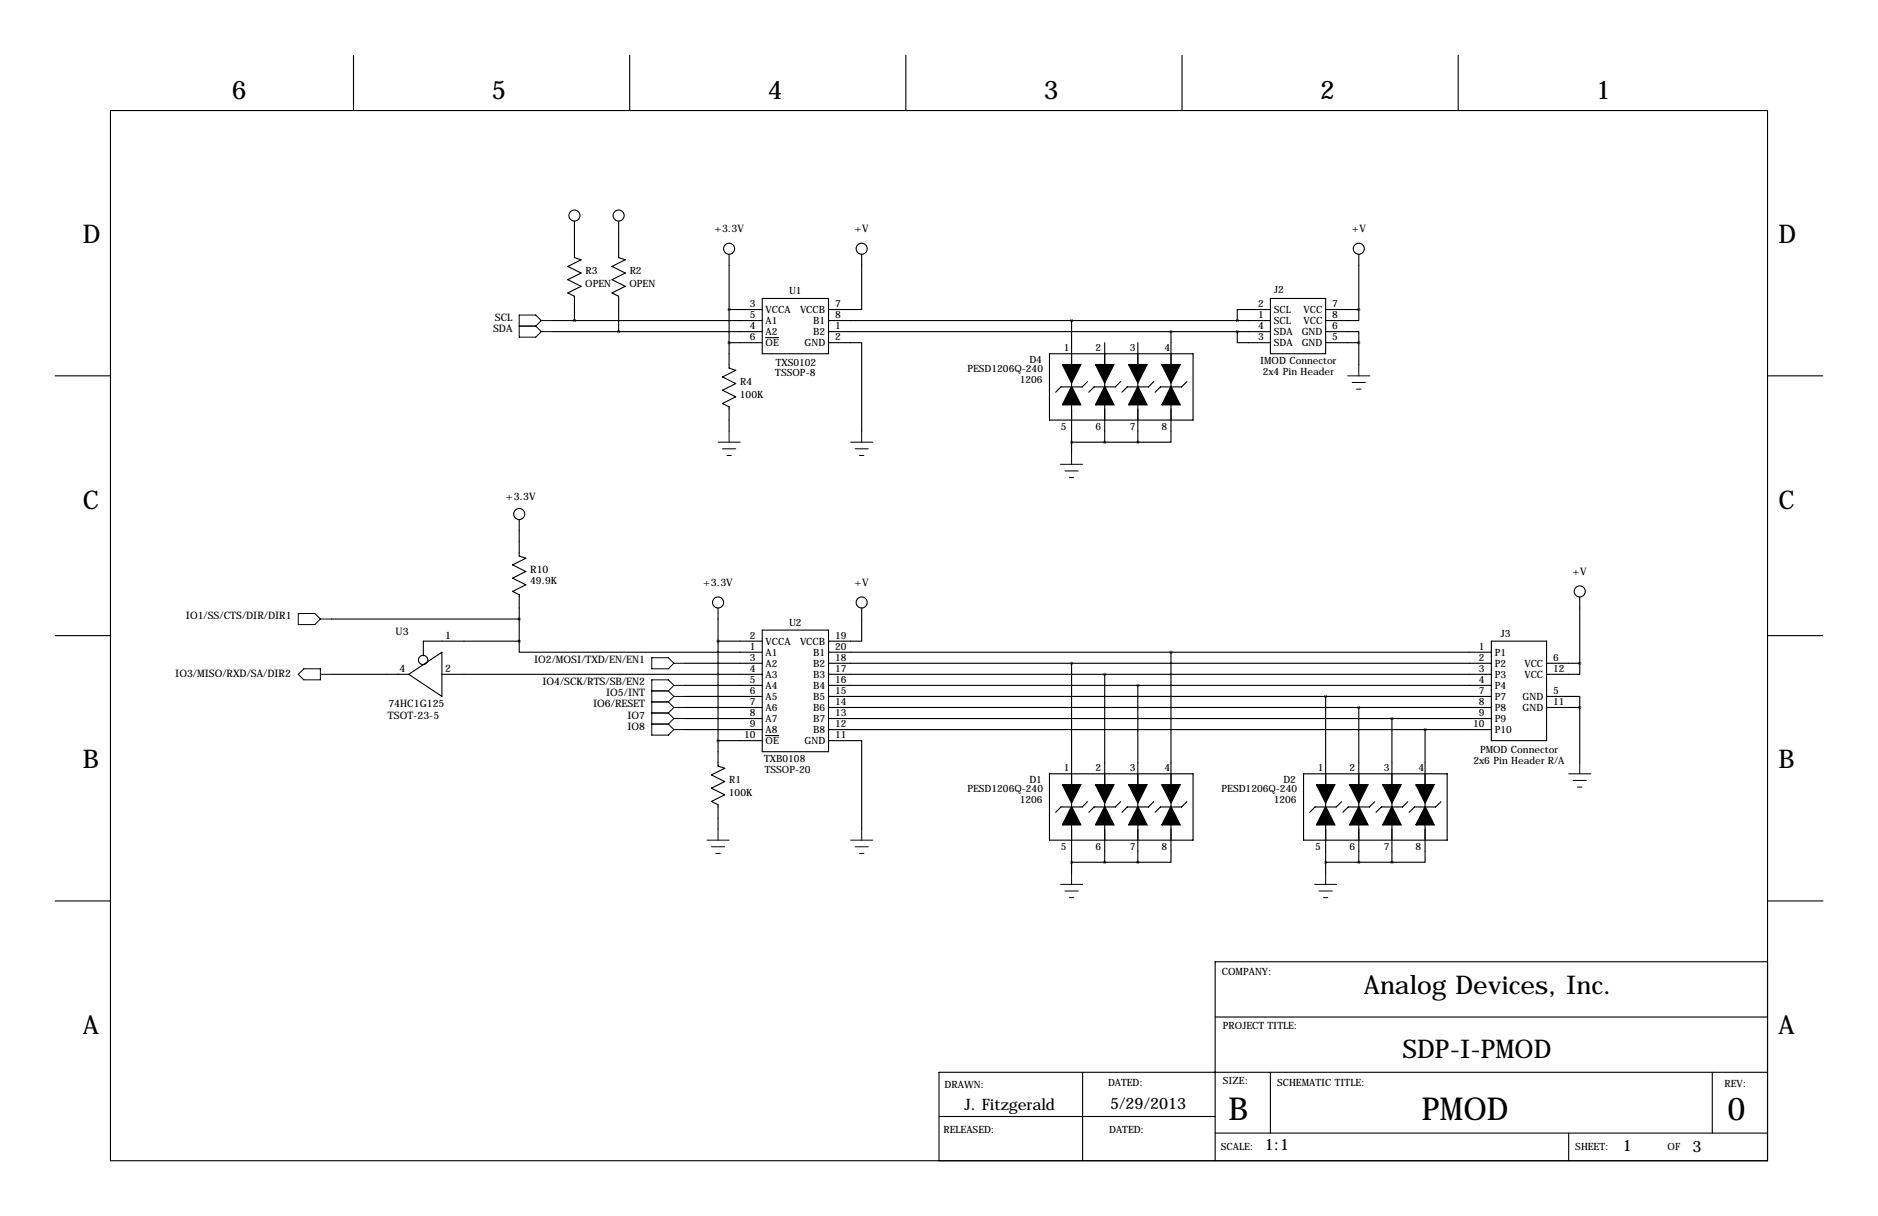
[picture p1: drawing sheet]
<svg xmlns="http://www.w3.org/2000/svg" width="432mm" height="279mm" viewBox="0 0 432 279" stroke-linecap="round" stroke-linejoin="round" font-family="sans-serif">
<g fill="none" stroke="#000" stroke-width=".25">
<path d="M81.3 12.7v12.7M144.8 12.7v12.7M208.3 12.7v12.7M271.8 12.7v12.7M335.3 12.7v12.7M25.4 25.4h381v241.3h-381zM132.1 50.8v8.4l1.5 .5-3 1.5 3 1.5-3 1.6 3 1.5-3 1.5 1.5 .8v5.6M142.2 50.8v8.4l1.6 .5-3.1 1.5 3.1 1.5-3.1 1.6 3.1 1.5-3.1 1.5 1.5 .8v8.1M167.6 58.4v26.2l1.6 .5-3.1 1.5 3.1 1.5-3.1 1.6 3.1 1.5-3.1 1.5 1.5 .8v5.6M198.1 58.4v12.7h-7.6M312.4 58.4v12.7M127 73.7h48.3"/>
<path d="M127 76.2h48.3M167.6 71.1h7.7M167.6 78.7h7.7M175.3 68.6h15.2v12.7h-15.2zM176 77.6h3.1M190.5 78.7h7.6v20.4M190.5 73.7h101.6M190.5 76.2h101.6M246.4 73.7v10.1M254 78.7v5.1M261.6 78.7v5.1M269.2 76.2v7.6"/>
<path d="M284.5 76.2v2.5h7.6M292.1 71.1h-7.6v2.6M292.1 68.6h12.7v12.7h-12.7zM304.8 76.2h7.6v2.5M304.8 71.1h7.6M304.8 78.7h7.6M312.4 71.1v2.6h-7.6M312.4 78.7v5.1M12.7 86.4h12.7M241.3 81.3h33v15.2h-33zM246.4 85.3v3.6M246.4 93v11.1"/>
<path d="M250 87.7l-1.2 1.2h-4.9l-1.2 1.2M254 85.3v3.6M254 93v8.6M257.7 87.7l-1.3 1.2h-4.8l-1.3 1.2M261.6 85.3v3.6M261.6 93v8.6M265.3 87.7l-1.2 1.2h-4.9l-1.2 1.2M269.2 93v8.6h-7.6M269.2 85.3v3.6M272.9 87.7l-1.2 1.2h-4.9l-1.2 1.2M406.4 86.4h12.7M119.4 119.4v8.4l1.5 .5-3 1.5 3 1.5-3 1.5 3 1.6-3 1.5 1.5 .8v10.6"/>
<path d="M246.4 101.6h15.2M165.1 139.7v36.3l1.5 .5-3 1.6 3 1.5-3 1.5 3 1.5-3 1.5 1.5 .8v5.6M198.1 139.7v7.6h-7.6M363.2 137.2v15.2M12.7 146h12.7M76.2 154.9h17.8M76.2 142.2h43.2M91.4 154.9h.1M94 154.9l7.6-5v10.1zM101.6 154.9h73.7M119.4 147.3v2.6h55.9M119.4 147.3h-22.1v3.4"/>
<path d="M157.5 152.4h17.8M157.5 157.5h17.8M165.1 147.3h10.2M175.3 144.8h15.2v27.9h-15.2zM190.5 154.9h152.4M190.5 149.9h152.4M190.5 152.4h152.4M190.5 157.5h152.4M246.4 152.4v27.9M254 154.9v25.4M261.6 157.5v22.8M269.2 149.9v30.4"/>
<path d="M342.9 147.3h12.7v22.9h-12.7zM355.6 152.4h7.6M363.2 152.4v2.5h-7.6M406.4 146h12.7M157.5 160h17.8M157.5 162.6h17.8M157.5 165.1h17.8M157.5 167.6h17.8M165.1 170.2h10.2M176 169h3.1M190.5 170.2h7.6v20.3M190.5 160h152.4"/>
<path d="M190.5 162.6h152.4M190.5 165.1h152.4M190.5 167.6h152.4M241.3 177.8h33v15.2h-33zM299.7 177.8h33v15.2h-33zM304.8 160v20.3M312.4 162.6v17.7M320 165.1v15.2M327.7 167.6v12.7M355.6 160h7.6v2.6M355.6 162.6h7.6M363.2 162.6v12.7"/>
<path d="M246.4 181.9v3.5M246.4 189.5v11.2M246.4 198.1h15.2M250 184.2l-1.2 1.2h-4.9l-1.2 1.2M254 181.9v3.5M254 189.5v8.6M257.7 184.2l-1.3 1.2h-4.8l-1.3 1.2M261.6 181.9v3.5M261.6 189.5v8.6M265.3 184.2l-1.2 1.2h-4.9l-1.2 1.2M269.2 189.5v8.6h-7.6M269.2 181.9v3.5"/>
<path d="M272.9 184.2l-1.2 1.2h-4.9l-1.2 1.2M304.8 181.9v3.5M304.8 189.5v11.2M304.8 198.1h15.2M308.5 184.2l-1.3 1.2h-4.8l-1.3 1.2M312.4 189.5v8.6M312.4 181.9v3.5M316.1 184.2l-1.2 1.2h-4.9l-1.2 1.2M320 181.9v3.5M320 189.5v8.6M323.7 184.2l-1.2 1.2h-4.9l-1.2 1.2M327.7 189.5v8.6h-7.7"/>
<path d="M327.7 181.9v3.5M331.3 184.2l-1.2 1.2h-4.9l-1.2 1.2M12.7 207h12.7M406.5 207h12.7M279.4 233.7h127M406.4 221h-127v45.7M215.9 256.5h63.5M248.9 246.4v20.3M292.1 246.4v13.9M393.7 246.4v13.9M406.4 246.4h-190.5v20.3M279.4 260.3h127"/>
<path d="M360.7 260.3v6.4"/>
<circle cx="132.1" cy="49.5" r="1.27"/>
<circle cx="142.2" cy="49.5" r="1.27"/>
<circle cx="167.6" cy="57.1" r="1.27"/>
<circle cx="198.1" cy="57.1" r="1.27"/>
<circle cx="312.4" cy="57.1" r="1.27"/>
<circle cx="119.4" cy="118.1" r="1.27"/>
<circle cx="165.1" cy="138.4" r="1.27"/>
<circle cx="198.1" cy="138.4" r="1.27"/>
<circle cx="363.2" cy="135.9" r="1.27"/>
<circle cx="97.3" cy="151.6" r="1.07"/>
</g>
<g fill="#000" stroke="#000" stroke-width=".38">
<path d="M246.4 88.9l2 4.1h-4.1zM244.3 83.8h4.1l-2 4.1zM252 83.8h4l-2 4.1zM254 88.9l2 4.1h-4zM259.6 83.8h4.1l-2.1 4.1zM261.6 88.9l2.1 4.1h-4.1zM267.2 83.8h4.1l-2.1 4.1zM269.2 88.9l2.1 4.1h-4.1zM246.4 185.4l2 4.1h-4.1zM244.3 180.3h4.1l-2 4.1zM252 180.3h4l-2 4.1zM254 185.4l2 4.1h-4z"/>
<path d="M259.6 180.3h4.1l-2.1 4.1zM261.6 185.4l2.1 4.1h-4.1zM267.2 180.3h4.1l-2.1 4.1zM269.2 185.4l2.1 4.1h-4.1zM304.8 185.4l2 4.1h-4zM302.8 180.3h4l-2 4.1zM310.4 180.3h4.1l-2.1 4.1zM312.4 185.4l2.1 4.1h-4.1zM318 180.3h4.1l-2.1 4.1zM320 185.4l2.1 4.1h-4.1zM325.6 180.3h4.1l-2 4.1zM327.7 185.4l2 4.1h-4.1z"/>
</g>
<g fill="none" stroke="#000" stroke-width=".23">
<path d="M119.4 74.9h3.8M123.2 74.9l1.3 1.3M124.5 76.2h2.5M124.5 73.7l-1.3-1.3h-3.8v5.1h3.8l1.3-1.3M124.5 73.7h2.5M124.5 73.7l-1.3 1.2M167.6 99.1v2.5M198.1 99.1v2.5M309.9 86.4h5.1M310.9 87.9h3M311.9 89.4h1M312.4 83.8v2.6"/>
<path d="M165.1 101.6h5.1M166.1 103.1h3.1M167.1 104.6h1M195.6 101.6h5.1M196.6 103.1h3M197.6 104.6h1M243.8 106.7h5.1M244.9 108.2h3M245.9 109.7h1M246.4 104.1v2.6M68.6 141h3.8l1.3 1.2-1.3 1.3h-3.8zM69.8 153.7h3.9v2.5h-3.9l-1.2-1.3z"/>
<path d="M73.7 142.2h2.5M73.7 154.9h2.5M149.9 151.1h3.8l1.2 1.3-1.2 1.3h-3.8zM149.9 158.8h3.8M153.7 158.8l1.2 1.2M154.9 157.5l-1.2-1.3h-3.8v12.7h3.8l1.2-1.3M154.9 152.4h2.6M154.9 157.5h2.6M154.9 157.5l-1.2 1.3M149.9 161.3h3.8M149.9 163.8h3.8M149.9 166.4h3.8"/>
<path d="M153.7 161.3l1.2 1.3M153.7 163.8l1.2 1.3M153.7 166.4l1.2 1.2M154.9 160h2.6M154.9 160l-1.2 1.3M154.9 162.6h2.6M154.9 162.6l-1.2 1.2M154.9 165.1h2.6M154.9 165.1l-1.2 1.3M154.9 167.6h2.6M360.7 177.8h5.1M361.7 179.3h3"/>
<path d="M363.2 175.3v2.5M162.6 193h5M163.6 194.6h3M164.6 196.1h1M165.1 190.5v2.5M195.6 193h5.1M196.6 194.6h3M197.6 196.1h1M198.1 190.5v2.5M362.7 180.8h1M243.8 203.2h5.1M244.9 204.7h3"/>
<path d="M245.9 206.2h1M246.4 200.7v2.5M302.3 203.2h5M303.3 204.7h3M304.3 206.2h1M304.8 200.7v2.5"/>
</g>
<path d="M327.6 167.6a.05 .05 0 0 0 .1 0 .05 .05 0 0 0-.1 0zM269.2 76.2a.05 .05 0 0 0 .1 0 .05 .05 0 0 0-.1 0zM167.6 71.1a.05 .05 0 0 0 .1 0 .05 .05 0 0 0-.1 0zM167.6 78.7a.05 .05 0 0 0 .1 0 .05 .05 0 0 0-.1 0zM142.2 76.2a.05 .05 0 0 0 .1 0 .05 .05 0 0 0-.1 0zM320 165.1a.05 .05 0 0 0 .1 0 .05 .05 0 0 0-.1 0zM320 198.1a.05 .05 0 0 0 .1 0 .05 .05 0 0 0-.1 0zM269.2 149.9a.05 .05 0 0 0 .1 0 .05 .05 0 0 0-.1 0z" fill="#000" stroke="#000" stroke-width=".63"/>
<g font-size="7.3">
<text x="282.4" y="257.3">B</text>
<text x="326.9" y="257.3">PMOD</text>
<text x="397.2" y="257.3">0</text>
</g>
<g font-size="5.9">
<text x="53.3" y="22.9">6</text>
<text x="113" y="22.9">5</text>
<text x="176.5" y="22.9">4</text>
<text x="240" y="22.9">3</text>
<text x="303.5" y="22.9">2</text>
<text x="367" y="22.9">1</text>
<text x="19" y="55.9">D</text>
<text x="408.9" y="55.9">D</text>
<text x="19" y="116.8">C</text>
<text x="408.9" y="116.8">C</text>
<text x="19" y="176.5">B</text>
<text x="408.9" y="176.5">B</text>
<text x="313.6" y="228.4">Analog Devices, Inc.</text>
<text x="19" y="237.5">A</text>
<text x="408.9" y="237.5">A</text>
<text x="322.4" y="243.1">SDP-I-PMOD</text>
</g>
<g font-size="3.6">
<text x="221.8" y="255">J. Fitzgerald</text>
<text x="255.3" y="254.8">5/29/2013</text>
<text x="290.8" y="264.2">1:1</text>
<text x="373.1" y="264.4">1</text>
<text x="389.1" y="264.7">3</text>
</g>
<g font-size="2.4">
<text x="164.2" y="53.3">+3.3V</text>
<text x="196.5" y="53.3">+V</text>
<text x="310.8" y="53.3">+V</text>
<text x="113.4" y="76.2">SDA</text>
<text x="113.8" y="73.7">SCL</text>
<text x="116.3" y="114.9">+3.3V</text>
<text x="121.9" y="131.6">R10</text>
<text x="161.7" y="134.6">+3.3V</text>
<text x="196.5" y="134.6">+V</text>
<text x="361.6" y="132.1">+V</text>
<text x="42.7" y="142.2">IO1/SS/CTS/DIR/DIR1</text>
<text x="91" y="146">U3</text>
<text x="102.4" y="146.8">1</text>
<text x="40.3" y="155.7">IO3/MISO/RXD/SA/DIR2</text>
<text x="91.9" y="154.4">4</text>
<text x="102.4" y="154.4">2</text>
<text x="122.8" y="152.4">IO2/MOSI/TXD/EN/EN1</text>
<text x="124.7" y="157.5">IO4/SCK/RTS/SB/EN2</text>
<text x="139.4" y="160">IO5/INT</text>
<text x="89.2" y="165.2">TSOT-23-5</text>
<text x="89.3" y="162.5">74HC1G125</text>
<text x="136.4" y="162.6">IO6/RESET</text>
<text x="144.3" y="165.1">IO7</text>
<text x="144.3" y="167.6">IO8</text>
</g>
<g font-size="2.3">
<text x="134.6" y="66">OPEN</text>
<text x="134.6" y="63">R3</text>
<text x="144.7" y="66">OPEN</text>
<text x="144.8" y="63">R2</text>
<text x="172.4" y="70.6">3</text>
<text x="176" y="71.9">VCCA</text>
<text x="181.4" y="67.6">U1</text>
<text x="183.9" y="71.9">VCCB</text>
<text x="192" y="70.6">7</text>
<text x="289.3" y="70.6">2</text>
<text x="292.9" y="71.9">SCL</text>
<text x="293" y="67.4">J2</text>
<text x="299.7" y="71.9">VCC</text>
<text x="306.3" y="70.6">7</text>
<text x="172.4" y="75.7">4</text>
<text x="172.4" y="73.2">5</text>
<text x="176" y="77">A2</text>
<text x="176" y="74.5">A1</text>
<text x="187" y="77">B2</text>
<text x="187" y="74.5">B1</text>
<text x="192" y="75.7">1</text>
<text x="192" y="73.2">8</text>
<text x="289.3" y="73.2">1</text>
<text x="289.3" y="75.7">4</text>
<text x="292.9" y="74.5">SCL</text>
<text x="292.9" y="77">SDA</text>
<text x="299.3" y="77">GND</text>
<text x="299.7" y="74.5">VCC</text>
<text x="306.3" y="75.7">6</text>
<text x="306.3" y="73.2">8</text>
<text x="172.4" y="78.2">6</text>
<text x="176" y="79.5">OE</text>
<text x="185" y="79.5">GND</text>
<text x="192" y="78.2">2</text>
<text x="236.7" y="83.3">D4</text>
<text x="244.6" y="80.7">1</text>
<text x="251.9" y="80.7">2</text>
<text x="259.8" y="80.7">3</text>
<text x="267.7" y="80.7">4</text>
<text x="289.3" y="78.2">3</text>
<text x="289.7" y="83.6">IMOD Connector</text>
<text x="292.9" y="79.5">SDA</text>
<text x="299.3" y="79.5">GND</text>
<text x="306.3" y="78.2">5</text>
<text x="170.2" y="88.4">R4</text>
<text x="178.3" y="86.4">TSSOP-8</text>
<text x="178.4" y="84">TXS0102</text>
<text x="222.4" y="85.4">PESD1206Q-240</text>
<text x="234.4" y="88.1">1206</text>
<text x="290.3" y="86.2">2x4 Pin Header</text>
<text x="170.1" y="91.4">100K</text>
<text x="243.9" y="98.8">5</text>
<text x="251.9" y="98.8">6</text>
<text x="259.8" y="98.8">7</text>
<text x="267.1" y="98.8">8</text>
<text x="121.9" y="134.2">49.9K</text>
<text x="181.4" y="143.8">U2</text>
<text x="172.4" y="149.4">1</text>
<text x="172.4" y="146.8">2</text>
<text x="176" y="148.1">VCCA</text>
<text x="183.9" y="148.1">VCCB</text>
<text x="192" y="149.4">20</text>
<text x="192" y="146.8">19</text>
<text x="340.1" y="149.4">1</text>
<text x="345.1" y="146.4">J3</text>
<text x="172.4" y="151.9">3</text>
<text x="172.4" y="154.4">4</text>
<text x="176" y="150.7">A1</text>
<text x="176" y="153.2">A2</text>
<text x="176" y="155.7">A3</text>
<text x="187" y="150.7">B1</text>
<text x="187" y="153.2">B2</text>
<text x="187" y="155.7">B3</text>
<text x="192" y="151.9">18</text>
<text x="192" y="154.4">17</text>
<text x="340.1" y="151.9">2</text>
<text x="340.1" y="154.4">3</text>
<text x="343.7" y="150.7">P1</text>
<text x="343.7" y="153.2">P2</text>
<text x="343.7" y="155.7">P3</text>
<text x="350.5" y="153.2">VCC</text>
<text x="350.5" y="155.7">VCC</text>
<text x="357.1" y="151.9">6</text>
<text x="357.1" y="154.4">12</text>
<text x="172.4" y="157">5</text>
<text x="172.4" y="159.5">6</text>
<text x="176" y="158.3">A4</text>
<text x="176" y="160.8">A5</text>
<text x="187" y="158.3">B4</text>
<text x="187" y="160.8">B5</text>
<text x="192" y="157">16</text>
<text x="192" y="159.5">15</text>
<text x="340.1" y="157">4</text>
<text x="340.1" y="159.5">7</text>
<text x="343.7" y="158.3">P4</text>
<text x="343.7" y="160.8">P7</text>
<text x="350.1" y="160.8">GND</text>
<text x="357.1" y="159.5">5</text>
<text x="172.4" y="162.1">7</text>
<text x="172.4" y="164.6">8</text>
<text x="172.4" y="167.1">9</text>
<text x="176" y="163.4">A6</text>
<text x="176" y="165.9">A7</text>
<text x="187" y="163.4">B6</text>
<text x="187" y="165.9">B7</text>
<text x="192" y="162.1">14</text>
<text x="192" y="164.6">13</text>
<text x="192" y="167.1">12</text>
<text x="338.7" y="167.1">10</text>
<text x="340.1" y="162.1">8</text>
<text x="340.1" y="164.6">9</text>
<text x="343.7" y="163.4">P8</text>
<text x="343.7" y="165.9">P9</text>
<text x="350.1" y="163.4">GND</text>
<text x="357.1" y="162.1">11</text>
<text x="171.1" y="169.7">10</text>
<text x="176" y="168.4">A8</text>
<text x="176" y="171">OE</text>
<text x="185" y="171">GND</text>
<text x="187" y="168.4">B8</text>
<text x="192" y="169.7">11</text>
<text x="340.3" y="173">PMOD Connector</text>
<text x="343.7" y="168.4">P10</text>
<text x="167.6" y="179.8">R1</text>
<text x="175.7" y="175">TXB0108</text>
<text x="175.8" y="177.6">TSSOP-20</text>
<text x="236.7" y="179.8">D1</text>
<text x="244.6" y="177.2">1</text>
<text x="251.9" y="177.2">2</text>
<text x="259.8" y="177.2">3</text>
<text x="267.7" y="177.2">4</text>
<text x="295.1" y="179.8">D2</text>
<text x="303" y="177.2">1</text>
<text x="310.3" y="177.2">2</text>
<text x="318.2" y="177.2">3</text>
<text x="326.1" y="177.2">4</text>
<text x="338.8" y="175.7">2x6 Pin Header R/A</text>
<text x="167.6" y="182.8">100K</text>
<text x="222.4" y="182">PESD1206Q-240</text>
<text x="234.4" y="184.6">1206</text>
<text x="280.9" y="182">PESD1206Q-240</text>
<text x="292.9" y="184.6">1206</text>
<text x="243.9" y="195.3">5</text>
<text x="251.9" y="195.3">6</text>
<text x="259.8" y="195.3">7</text>
<text x="267.1" y="195.3">8</text>
<text x="302.4" y="195.3">5</text>
<text x="310.3" y="195.3">6</text>
<text x="318.2" y="195.3">7</text>
<text x="325.5" y="195.3">8</text>
<text x="280.9" y="224">COMPANY:</text>
<text x="281.2" y="236.5">PROJECT TITLE:</text>
<text x="217.2" y="249.9">DRAWN:</text>
<text x="254.8" y="249.4">DATED:</text>
<text x="281.2" y="249.2">SIZE:</text>
<text x="293.6" y="249.4">SCHEMATIC TITLE:</text>
<text x="396.5" y="249.7">REV:</text>
<text x="216.9" y="260.3">RELEASED:</text>
<text x="255" y="260.3">DATED:</text>
<text x="280.7" y="264.2">SCALE:</text>
<text x="362.2" y="264.2">SHEET:</text>
<text x="383.4" y="264.2">OF</text>
</g>
</svg>
